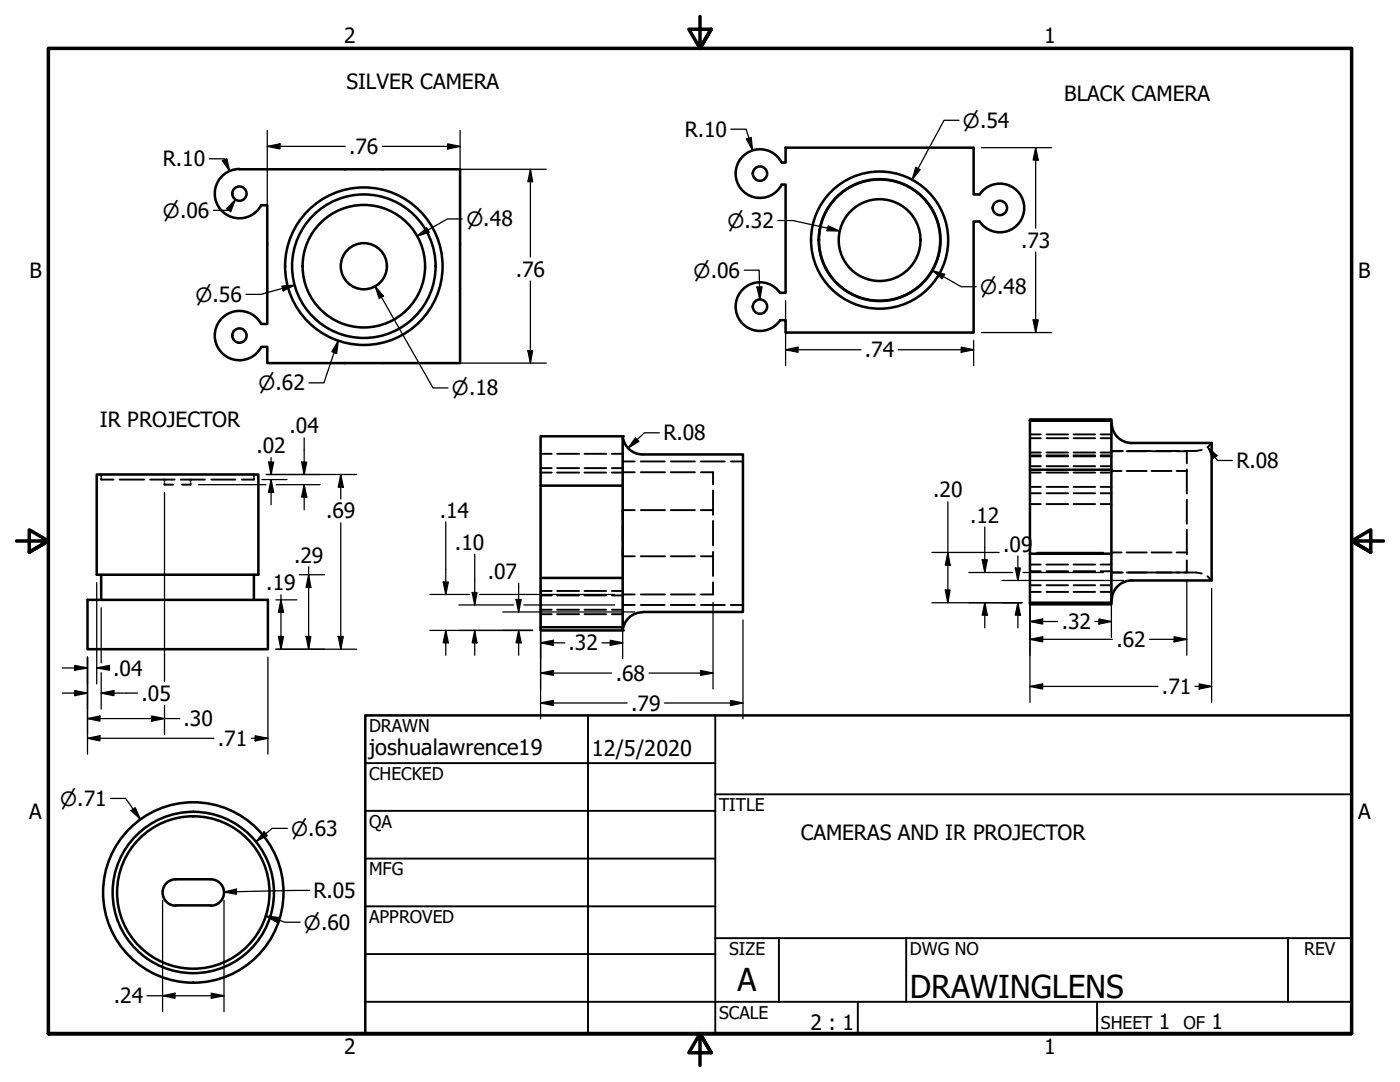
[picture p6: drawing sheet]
<svg xmlns="http://www.w3.org/2000/svg" width="279mm" height="216mm" viewBox="0 0 279 216" stroke-linecap="round" stroke-linejoin="round" font-family="sans-serif">
<!-- layer: Visible (ANSI) -->
<g fill="none" stroke="#000" stroke-width=".51">
<path d="M47.8 33.7a4.9 4.9 0 0 0-4.2 7.5 4.9 4.9 0 0 0 8.5-.2h1.2v23.6h-1.2a4.9 4.9 0 0 0-7.4-1.5 4.9 4.9 0 0 0 0 7.7 4.9 4.9 0 0 0 7.4-1.5M47.8 33.8h44v38.7h-38.5v-3.3h-1.2M195.5 38.8a4.9 4.9 0 0 1 7.2-1 4.9 4.9 0 0 1 0 7.4 4.9 4.9 0 0 1-7.2-1M195.5 38.8h-1.2v-9.3h-37.5v2.9h-.8a4.9 4.9 0 0 0-7.4-1.6 4.9 4.9 0 0 0 0 7.6 4.9 4.9 0 0 0 7.4-1.6h.8v21.6h-1.1M195.5 44.2h-1.2v22.2h-37.5v-2.5h-1.1a4.9 4.9 0 0 1-7.2 .9 4.9 4.9 0 0 1 0-7.3 4.9 4.9 0 0 1 7.2 1M19.3 94.7h32.3v20h-32.3zM107.9 87.1h16.4v38.7h-16.4zM107.9 96.9h16.4M124.3 87.1a4 4 0 0 0 3.9 3.6M128.3 90.7h20v31.4h-20M205.5 83.7h16.3v36.9h-16.3zM205.5 83.9h16.3"/>
<path d="M205.5 93.7h16.3M221.9 84.4a4 4 0 0 0 3.9 4h16v27.4h-16a4 4 0 0 0-3.9 4M17.5 119.7h36v9.8h-36zM20.2 114.7v5M50.7 114.7v5M107.9 115.3h16.4M205.5 110.5h16.3M107.9 125.2h16.4M128.2 122.2a4 4 0 0 0-3.9 3.6M205.5 120.3h16.3M35.1 180.7h6.9M35.1 180.7a2.64 2.64 0 0 1-2.7-2.6 2.64 2.64 0 0 1 2.7-2.6h7a2.64 2.64 0 0 1 2.6 2.6 2.64 2.64 0 0 1-2.6 2.6"/>
<circle cx="47.8" cy="38.6" r="1.43"/>
<circle cx="151.7" cy="34.6" r="1.43"/>
<circle cx="72.6" cy="53.1" r="14.3"/>
<circle cx="72.6" cy="53.1" r="4.6"/>
<circle cx="72.6" cy="53.1" r="12.2"/>
<circle cx="72.6" cy="53.1" r="15.7"/>
<circle cx="175.5" cy="47.9" r="8.2"/>
<circle cx="175.5" cy="47.9" r="12.1"/>
<circle cx="175.5" cy="47.9" r="12.2"/>
<circle cx="175.5" cy="47.9" r="13.7"/>
<circle cx="199.5" cy="41.5" r="1.43"/>
<circle cx="47.8" cy="67" r="1.43"/>
<circle cx="151.7" cy="61.2" r="1.43"/>
<circle cx="38.6" cy="178.1" r="16.1"/>
<circle cx="38.6" cy="178.1" r="15.2"/>
<circle cx="38.6" cy="178.1" r="18"/>
</g>
<!-- layer: Hidden (ANSI) -->
<g fill="none" stroke="#000" stroke-width=".38">
<path d="M20.2 95.4v.3h2.5M20.2 94.7v.4M23.9 95.7h4.9M30 95.7h4.9M32.8 95.7v.3M32.8 96.4v.3h1.7M36.1 95.7h4.8M38 95.7v.3M38 96.4v.3h-1.7M42.2 95.7h4.8M50.7 95.4v.3h-2.4M50.7 94.7v.4"/>
<path d="M107.9 94.3h2.2M107.9 90.6h2.2M107.9 93.4h2.2M111.2 94.3h4.4M111.2 90.6h4.4M111.2 93.4h4.4M116.6 94.3h4.4M116.6 90.6h4.4M116.6 93.4h4.4M122.1 94.3h2.2M122.1 90.6h2.2M122.1 93.4h2.2"/>
<path d="M124.3 92.1h2.4M124.3 94.2h2.4M127.9 92.1h4.8M127.9 94.2h4.8M133.9 92.1h4.8M133.9 94.2h4.8M139.9 92.1h4.8M139.9 94.2h2.4v2.4M142.3 97.9v4.8M145.9 92.1h2.4M205.5 93h2.2M205.5 98.4h2.2"/>
<path d="M205.5 91.1h2.2M205.5 86.7h2.2M205.5 90.9h2.2M205.5 87.4h2.2M205.5 90.3h2.2M205.5 94.3h2.2M205.5 97.2h2.2M208.9 93h4.3M208.9 98.4h4.3M208.9 91.1h4.3M208.9 86.7h4.3M208.9 90.9h4.3"/>
<path d="M208.9 87.4h4.3M208.9 90.3h4.3M208.9 94.3h4.3M208.9 97.2h4.3M214.2 93h4.4M214.2 98.4h4.4M214.2 91.1h4.4M214.2 86.7h4.4M214.2 90.9h4.4M214.2 87.4h4.4M214.2 90.3h4.4M214.2 94.3h4.4"/>
<path d="M214.2 97.2h4.4M219.6 93h2.2M219.6 98.4h2.2M219.6 91.1h2.2M219.6 86.7h2.2M219.6 90.9h2.2M219.6 87.4h2.2M219.6 90.3h2.2M219.6 94.3h2.2M219.6 97.2h2.2M221.8 94h2M221.8 90h2"/>
<path d="M221.8 90h2.3M224.9 94h4M224.9 90h4M225.2 90h4.5M229.8 94h4M229.8 90h4M230.8 90h4.5M234.8 90h2.1v2.5M234.8 94h2.1M236.9 93.7v4.8M236.9 99.7v4.8M239.8 89.8l-1.1 .2h-2.3"/>
<path d="M241.8 88.4l-.8 .9M107.9 117.9h2.2M107.9 118.8h2.2M111.2 117.9h4.4M111.2 118.8h4.4M116.6 117.9h4.4M116.6 118.8h4.4M122.1 117.9h2.2M122.1 118.8h2.2M124.3 102.1v1.7M124.3 104.7v3.4M124.3 109v1.7"/>
<path d="M124.3 101.8h2.4M124.3 111h2.4M124.3 118.6h2.4M127.9 101.8h4.8M127.9 111h4.8M127.9 118.6h4.8M133.9 101.8h4.8M133.9 111h4.8M133.9 118.6h4.8M139.9 101.8h2.4M139.9 111h2.4M142.3 103.9v4.9"/>
<path d="M142.3 110.1v4.8M142.3 116.2v2.4h-2.4M205.5 118.1h2.2M205.5 112.6h2.2M205.5 100.6h2.2M205.5 114h2.2M205.5 116.8h2.2M208.9 118.1h4.3M208.9 112.6h4.3M208.9 100.6h4.3M208.9 114h4.3M208.9 116.8h4.3"/>
<path d="M214.2 118.1h4.4M214.2 112.6h4.4M214.2 100.6h4.4M214.2 114h4.4M214.2 116.8h4.4M219.6 118.1h2.2M219.6 112.6h2.2M219.6 100.6h2.2M219.6 114h2.2M219.6 116.8h2.2M221.8 110.2h2M221.8 114.2h2.3"/>
<path d="M224.9 110.2h4M224.9 114.2h4.8M229.8 114.2h8.9l1.1 .2M229.8 110.2h4M234.8 110.2h2.1M236.9 105.7v4.9M236.9 111.8v2.4M241 115l.8 .8M107.9 122.6h2.2M107.9 121.7h2.2M111.2 122.6h4.4M111.2 121.7h4.4"/>
<path d="M116.6 122.6h4.4M116.6 121.7h4.4M122.1 122.6h2.2M122.1 121.7h2.2M124.3 120.7h2.4M127.9 120.7h4.8M133.9 120.7h4.8M139.9 120.7h4.8M145.9 120.7h2.4"/>
</g>
<!-- layer: Visible (ANSI) -->
<g fill="#000">
<circle cx="124.3" cy="87.1" r=".25"/>
<circle cx="124.3" cy="125.8" r=".25"/>
</g>
<!-- layer: Border (ANSI) -->
<path d="M139.7 3.3v6.4l-2.2-3.9h4.4l-2.2 3.9 2.2-3.9M3.3 107.9h6.4l-3.9-2.2v4.5l3.9-2.3-3.9 2.3M276.1 107.9h-6.4l3.9-2.2v4.5l-3.9-2.3 3.9 2.3M9.7 206.2v-196.5h260v196.5h-260h260M141.9 210.1l-2.2-3.9 2.2 3.9h-4.4l2.2-3.9v6.4" fill="none" stroke="#000" stroke-width=".7"/>
<!-- layer: Title (ANSI) -->
<g fill="none" stroke="#000" stroke-width=".38">
<path d="M72.9 152.3h69.8M117.3 142.7v63.5M142.7 158.5h127M142.7 142.7v63.5M72.9 161.8h69.8M72.9 171.3h69.8M72.9 199.9h196.8M72.9 180.8h69.8M72.9 190.4h69.8M142.7 187.2h127M155.4 187.2v12.7M171.2 199.9v6.3"/>
<path d="M180.8 187.2v12.7M218.9 199.9v6.3M257 187.2v12.7"/>
</g>
<path d="M72.9 142.7h196.8v63.5h-196.8z" fill="none" stroke="#000" stroke-width=".51"/>
<!-- layer: Dimension (ANSI) -->
<g fill="none" stroke="#000" stroke-width=".25">
<path d="M41.8 31.7h3l1 2.5M44.4 32.1l.9-.4 .5 2.5zM47 39.8l-1 2.4-.8-.5zM47 39.8l-1.4 2.2h-3M53.3 29.2l2.6-.5v1zM53.3 29.2h15.6M53.3 26v21.2M76.3 29.2h15.5M78 33.8h31M89.3 28.7l2.5 .5-2.5 .5zM91.8 26v21.2M105.9 33.8l.4 2.5h-1z"/>
<path d="M105.9 33.8v17.5M145.9 25.8h3l1.3 4.2M149 27.7l.9-.3 .3 2.6zM182.8 33.4l.8 .4-1.5 2zM191.4 24h-3l-6.3 11.8M195.9 29.5h14M206.7 29.5l.5 2.4h-1zM206.7 29.5v16M56.3 57.1l2.5-.2-2.3 1.1zM58.8 56.9l-6.7 1.8h-3M74.9 57.2l1.6 1.9-.8 .5zM74.9 57.2l11.5 20.2h3"/>
<path d="M83.2 47.1l2-1.6 .5 .9zM92.3 43.7h-3l-6.1 3.4M105.9 56.1v16.4M148.5 53.9h3l.1 5.9M151.1 57.3l1-.1-.5 2.6zM155.3 44h2.9l9.4 2.1M165.3 45.1l2.3 1-2.6-.1zM186.1 54l2.4 .7-.5 .9zM186.1 54l5.7 3.2h3M206.7 50.3v16.1M67.5 68l-.3 2.5-1-.3zM67.5 68l-2.9 8.4h-2.9"/>
<path d="M78 72.5h31M105.3 70h1l-.4 2.5zM156.8 69.8l2.5-.5v1zM156.8 69.8h15M156.8 60v13M179.3 69.8h15M191.8 69.3l2.5 .5-2.5 .5zM194.3 67.9v5.1M195.9 66.4h14M206.2 63.8h1l-.5 2.6zM32.8 98.3v37.7M39.6 96.7h13.5"/>
<path d="M52.3 95.7h5M53.1 94.7h18.1M53.6 92.2h1l-.5 2.5zM54.1 95.7l.5 2.5h-1zM54.1 91.3v3.4M54.1 95.7v5M55.1 96.7h8.8M60.2 92.2h1l-.5 2.5zM60.7 96.7l.5 2.5h-1zM60.7 87.4v7.3M60.7 96.7v5M68 94.7l.5 2.5h-1z"/>
<path d="M68 94.7v4.9M126.8 87.4l.7 .7-2.2 1.3zM131.6 86.4h-3l-3.3 3M241 89.2l1.9 1.7-.8 .6zM241 89.2l2 2.7h2.9M19.3 116.3v20.2M55.1 119.7h4.1M56.1 119.7l.5 2.5h-1zM56.1 118.7v10.8M59.8 114.7h5M61.6 114.7l.4 2.5h-.9zM61.6 113.1v16.4"/>
<path d="M68 104.3v25.2M85.8 118.6h7.9M88.5 116.1h1l-.5 2.5zM89 104.1v14.5M94.2 118.2h1l-.5 2.5zM94.7 110.6v10.1M95.7 118.6h27M103 119.6h1l-.5 2.5zM103.5 116.4v5.7M107.9 116.9v26.5M124.3 112.3v19.1M186 110.2h13.4"/>
<path d="M188.7 117.7h.9l-.4 2.6zM189.2 110.2l.4 2.6h-.9zM189.2 100.1v20.2M193.4 114.2h8.7M196 111.7h1l-.5 2.5zM196.5 105.2v9M200 115.8h24.2M202.6 113.3h1l-.5 2.5zM203.1 110.9v4.9M204.2 114.2h16M205.5 112.1v28M206.9 110.2h13.3"/>
<path d="M221.8 114.2v13M236.9 115.8v14.9M241.8 117.4v22.7M12.4 133.3h5.1M12.4 138.3h5.1M14.9 132.8l2.6 .5-2.6 .4zM14.9 137.8l2.6 .5-2.6 .5zM17.5 131.1v19.4M19.3 133.3l2.5-.5v.9zM19.3 133.3h2.5M20.2 138.3l2.5-.5v1zM20.2 138.3h7.2"/>
<path d="M20.2 121.3v11M20.2 134.2v7.3M53.5 131.1v19.4M55.1 129.5h16.1M55.6 127h1l-.5 2.5zM61.1 127h.9l-.4 2.5zM67.5 127h1l-.5 2.5zM85.8 125.8h20.5M89 125.8l.5 2.5h-1zM89 125.8v4.9M91.6 120.7h10.9M94.7 125.8l.5 2.5h-1z"/>
<path d="M94.7 125.8v4.9M100.3 122.1h26.4M103.5 125.8l.5 2.5h-1zM103.5 125.8v4.9M104.5 120.7h18.2M107.9 128.3l2.5-.5v1zM107.9 134.3l2.5-.5v.9zM107.9 128.3h4.8M107.9 134.3h14.1M120.1 128.3h4.2M121.8 127.8l2.5 .5-2.5 .5zM129.5 134.3h12.8"/>
<path d="M139.8 133.8l2.5 .5-2.5 .4zM142.3 120.2v17.3M145.8 139.8l2.5 .5-2.5 .5zM148.3 123.7v19.7M186 120.3h18M196.5 120.3l.5 2.4h-1zM196.5 120.3v5M203.1 120.3l.5 2.4h-1zM203.1 120.3v5M205.5 124l2.6-.5v1zM205.5 127.6l2.6-.5v1zM205.5 137l2.6-.5v1z"/>
<path d="M205.5 124h5.6M205.5 127.6h16.5M205.5 137h25.6M218.5 124h3.3M219.3 123.5l2.5 .5-2.5 .5zM229.4 127.6h7.5M234.3 127.1l2.6 .5-2.6 .5zM238.5 137h3.3M239.3 136.5l2.5 .5-2.5 .5zM17.5 143.4l2.4-.5v1zM17.5 147.3l2.4-.5v1zM17.5 143.4h18.4"/>
<path d="M17.5 147.3h25.2M22 159.3h3.1l2.9 4.1M30.3 142.9l2.5 .5-2.5 .5zM32.8 140.7v5.9M50.2 147.3h3.3M50.9 146.8l2.6 .5-2.6 .5zM107.9 140.3l2.5-.5v1zM107.9 140.3h17.3M132.6 140.3h15.7M26.2 161.7l.8-.5 1 2.2zM32.4 179.6v22.3M44.7 178l2.5-.6v1z"/>
<path d="M44.7 179.6v22.3M52.7 166l.6 .8-2.2 1.1zM57.3 165.3h-3l-3.2 2.6M61.8 177.7l-17.1 .3M29.3 198.7h15.4M32.4 198.7l2.5-.5v1zM42.2 198.2l2.5 .5-2.5 .5zM53 182.8l2.6 .3-.4 .9zM53 182.8l3.8 1.2h3.1"/>
</g>
<g fill="#000">
<path d="M44.4 32.1l.9-.4 .5 2.5z" fill-rule="evenodd"/>
<path d="M53.3 29.2l2.6-.5v1z" fill-rule="evenodd"/>
<path d="M89.3 28.7l2.5 .5-2.5 .5z" fill-rule="evenodd"/>
<path d="M105.9 33.8l.4 2.5h-1z" fill-rule="evenodd"/>
<path d="M149 27.7l.9-.3 .3 2.6z" fill-rule="evenodd"/>
<path d="M182.8 33.4l.8 .4-1.5 2z" fill-rule="evenodd"/>
<path d="M206.7 29.5l.5 2.4h-1z" fill-rule="evenodd"/>
<path d="M47 39.8l-1 2.4-.8-.5z" fill-rule="evenodd"/>
<path d="M56.3 57.1l2.5-.2-2.3 1.1z" fill-rule="evenodd"/>
<path d="M74.9 57.2l1.6 1.9-.8 .5z" fill-rule="evenodd"/>
<path d="M83.2 47.1l2-1.6 .5 .9z" fill-rule="evenodd"/>
<path d="M151.1 57.3l1-.1-.5 2.6z" fill-rule="evenodd"/>
<path d="M165.3 45.1l2.3 1-2.6-.1z" fill-rule="evenodd"/>
<path d="M186.1 54l2.4 .7-.5 .9z" fill-rule="evenodd"/>
<path d="M67.5 68l-.3 2.5-1-.3z" fill-rule="evenodd"/>
<path d="M105.3 70h1l-.4 2.5z" fill-rule="evenodd"/>
<path d="M156.8 69.8l2.5-.5v1z" fill-rule="evenodd"/>
<path d="M191.8 69.3l2.5 .5-2.5 .5z" fill-rule="evenodd"/>
<path d="M206.2 63.8h1l-.5 2.6z" fill-rule="evenodd"/>
<path d="M53.6 92.2h1l-.5 2.5z" fill-rule="evenodd"/>
<path d="M54.1 95.7l.5 2.5h-1z" fill-rule="evenodd"/>
<path d="M60.2 92.2h1l-.5 2.5z" fill-rule="evenodd"/>
<path d="M60.7 96.7l.5 2.5h-1z" fill-rule="evenodd"/>
<path d="M68 94.7l.5 2.5h-1z" fill-rule="evenodd"/>
<path d="M126.8 87.4l.7 .7-2.2 1.3z" fill-rule="evenodd"/>
<path d="M241 89.2l1.9 1.7-.8 .6z" fill-rule="evenodd"/>
<path d="M61.6 114.7l.4 2.5h-.9z" fill-rule="evenodd"/>
<path d="M88.5 116.1h1l-.5 2.5z" fill-rule="evenodd"/>
<path d="M94.2 118.2h1l-.5 2.5z" fill-rule="evenodd"/>
<path d="M103 119.6h1l-.5 2.5z" fill-rule="evenodd"/>
<path d="M188.7 117.7h.9l-.4 2.6z" fill-rule="evenodd"/>
<path d="M189.2 110.2l.4 2.6h-.9z" fill-rule="evenodd"/>
<path d="M196 111.7h1l-.5 2.5z" fill-rule="evenodd"/>
<path d="M202.6 113.3h1l-.5 2.5z" fill-rule="evenodd"/>
<path d="M14.9 132.8l2.6 .5-2.6 .4z" fill-rule="evenodd"/>
<path d="M14.9 137.8l2.6 .5-2.6 .5z" fill-rule="evenodd"/>
<path d="M19.3 133.3l2.5-.5v.9z" fill-rule="evenodd"/>
<path d="M20.2 138.3l2.5-.5v1z" fill-rule="evenodd"/>
<path d="M55.6 127h1l-.5 2.5z" fill-rule="evenodd"/>
<path d="M56.1 119.7l.5 2.5h-1z" fill-rule="evenodd"/>
<path d="M61.1 127h.9l-.4 2.5z" fill-rule="evenodd"/>
<path d="M67.5 127h1l-.5 2.5z" fill-rule="evenodd"/>
<path d="M89 125.8l.5 2.5h-1z" fill-rule="evenodd"/>
<path d="M94.7 125.8l.5 2.5h-1z" fill-rule="evenodd"/>
<path d="M103.5 125.8l.5 2.5h-1z" fill-rule="evenodd"/>
<path d="M107.9 128.3l2.5-.5v1z" fill-rule="evenodd"/>
<path d="M107.9 134.3l2.5-.5v.9z" fill-rule="evenodd"/>
<path d="M107.9 140.3l2.5-.5v1z" fill-rule="evenodd"/>
<path d="M121.8 127.8l2.5 .5-2.5 .5z" fill-rule="evenodd"/>
<path d="M139.8 133.8l2.5 .5-2.5 .4z" fill-rule="evenodd"/>
<path d="M196.5 120.3l.5 2.4h-1z" fill-rule="evenodd"/>
<path d="M203.1 120.3l.5 2.4h-1z" fill-rule="evenodd"/>
<path d="M205.5 124l2.6-.5v1z" fill-rule="evenodd"/>
<path d="M205.5 127.6l2.6-.5v1z" fill-rule="evenodd"/>
<path d="M205.5 137l2.6-.5v1z" fill-rule="evenodd"/>
<path d="M219.3 123.5l2.5 .5-2.5 .5z" fill-rule="evenodd"/>
<path d="M234.3 127.1l2.6 .5-2.6 .5z" fill-rule="evenodd"/>
<path d="M239.3 136.5l2.5 .5-2.5 .5z" fill-rule="evenodd"/>
<path d="M17.5 143.4l2.4-.5v1z" fill-rule="evenodd"/>
<path d="M17.5 147.3l2.4-.5v1z" fill-rule="evenodd"/>
<path d="M30.3 142.9l2.5 .5-2.5 .5z" fill-rule="evenodd"/>
<path d="M50.9 146.8l2.6 .5-2.6 .5z" fill-rule="evenodd"/>
<path d="M145.8 139.8l2.5 .5-2.5 .5z" fill-rule="evenodd"/>
<path d="M26.2 161.7l.8-.5 1 2.2z" fill-rule="evenodd"/>
<path d="M44.7 178l2.5-.6v1z" fill-rule="evenodd"/>
<path d="M52.7 166l.6 .8-2.2 1.1z" fill-rule="evenodd"/>
<path d="M32.4 198.7l2.5-.5v1z" fill-rule="evenodd"/>
<path d="M42.2 198.2l2.5 .5-2.5 .5z" fill-rule="evenodd"/>
<path d="M53 182.8l2.6 .3-.4 .9z" fill-rule="evenodd"/>
</g>
<g font-size="6.3">
<text x="147.2" y="197.7">A</text>
<text x="181.6" y="199.1">DRAWINGLENS</text>
</g>
<g font-size="4.3">
<text x="73.7" y="150.6">joshualawrence19</text>
<text x="118.1" y="150.8">12/5/2020</text>
</g>
<g font-size="4.2">
<text x="68.7" y="8.6">2</text>
<text x="208.4" y="8.6">1</text>
<text x="69.2" y="17.7">SILVER CAMERA</text>
<text x="212.4" y="20.1">BLACK CAMERA</text>
<text x="136.7" y="27.3">R.10</text>
<text x="32.5" y="33.2">R.10</text>
<text x="69.7" y="30.7">.76</text>
<text x="203.8" y="49.4">.73</text>
<text x="5.9" y="55.5">B</text>
<text x="102.9" y="55.2">.76</text>
<text x="271.1" y="55.5">B</text>
<text x="172.6" y="71.3">.74</text>
<text x="19.9" y="85.3">IR PROJECTOR</text>
<text x="57.8" y="86.5">.04</text>
<text x="132.4" y="87.9">R.08</text>
<text x="51.2" y="90.5">.02</text>
<text x="246.8" y="93.4">R.08</text>
<text x="186.2" y="99.3">.20</text>
<text x="65.1" y="103.4">.69</text>
<text x="87.8" y="103.3">.14</text>
<text x="193.6" y="104.4">.12</text>
<text x="58.7" y="112.3">.29</text>
<text x="90.8" y="109.7">.10</text>
<text x="200.2" y="110">.09</text>
<text x="53.1" y="117.8">.19</text>
<text x="97.3" y="115.5">.07</text>
<text x="211.9" y="125.5">.32</text>
<text x="113.5" y="129.8">.32</text>
<text x="222.8" y="129.1">.62</text>
<text x="22.6" y="134.8">.04</text>
<text x="122.9" y="135.8">.68</text>
<text x="28.3" y="139.8">.05</text>
<text x="126" y="141.8">.79</text>
<text x="231.9" y="138.5">.71</text>
<text x="36.6" y="144.9">.30</text>
<text x="43.5" y="148.8">.71</text>
<text x="5.8" y="163.4">A</text>
<text x="159.8" y="167.6">CAMERAS AND IR PROJECTOR</text>
<text x="271" y="163.4">A</text>
<text x="62.5" y="179.2">R.05</text>
<text x="22.7" y="200.2">.24</text>
<text x="161.7" y="205.5">2 : 1</text>
<text x="231.3" y="205.4">1</text>
<text x="241.8" y="205.4">1</text>
<text x="68.7" y="210.3">2</text>
<text x="208.4" y="210.3">1</text>
</g>
<g font-size="3.9">
<text x="192.2" y="25.5">⌀.54</text>
<text x="32.5" y="43.5">⌀.06</text>
<text x="93.1" y="45.1">⌀.48</text>
<text x="145.2" y="45.5">⌀.32</text>
<text x="138.4" y="55.4">⌀.06</text>
<text x="195.6" y="58.7">⌀.48</text>
<text x="39" y="60.2">⌀.56</text>
<text x="51.6" y="77.9">⌀.62</text>
<text x="90.2" y="78.9">⌀.18</text>
<text x="12" y="160.8">⌀.71</text>
<text x="58.1" y="166.8">⌀.63</text>
<text x="60.6" y="185.5">⌀.60</text>
</g>
<g font-size="3.5">
<text x="73.7" y="146">DRAWN</text>
<text x="73.7" y="155.6">CHECKED</text>
<text x="143.5" y="161.8">TITLE</text>
<text x="73.7" y="165.2">QA</text>
<text x="73.7" y="174.7">MFG</text>
<text x="73.7" y="184.2">APPROVED</text>
<text x="145.5" y="190.6">SIZE</text>
<text x="181.6" y="190.6">DWG NO</text>
<text x="260.3" y="190.5">REV</text>
<text x="143.5" y="203.3">SCALE</text>
<text x="219.7" y="205.4">SHEET</text>
<text x="236.2" y="205.4">OF</text>
</g>
</svg>
